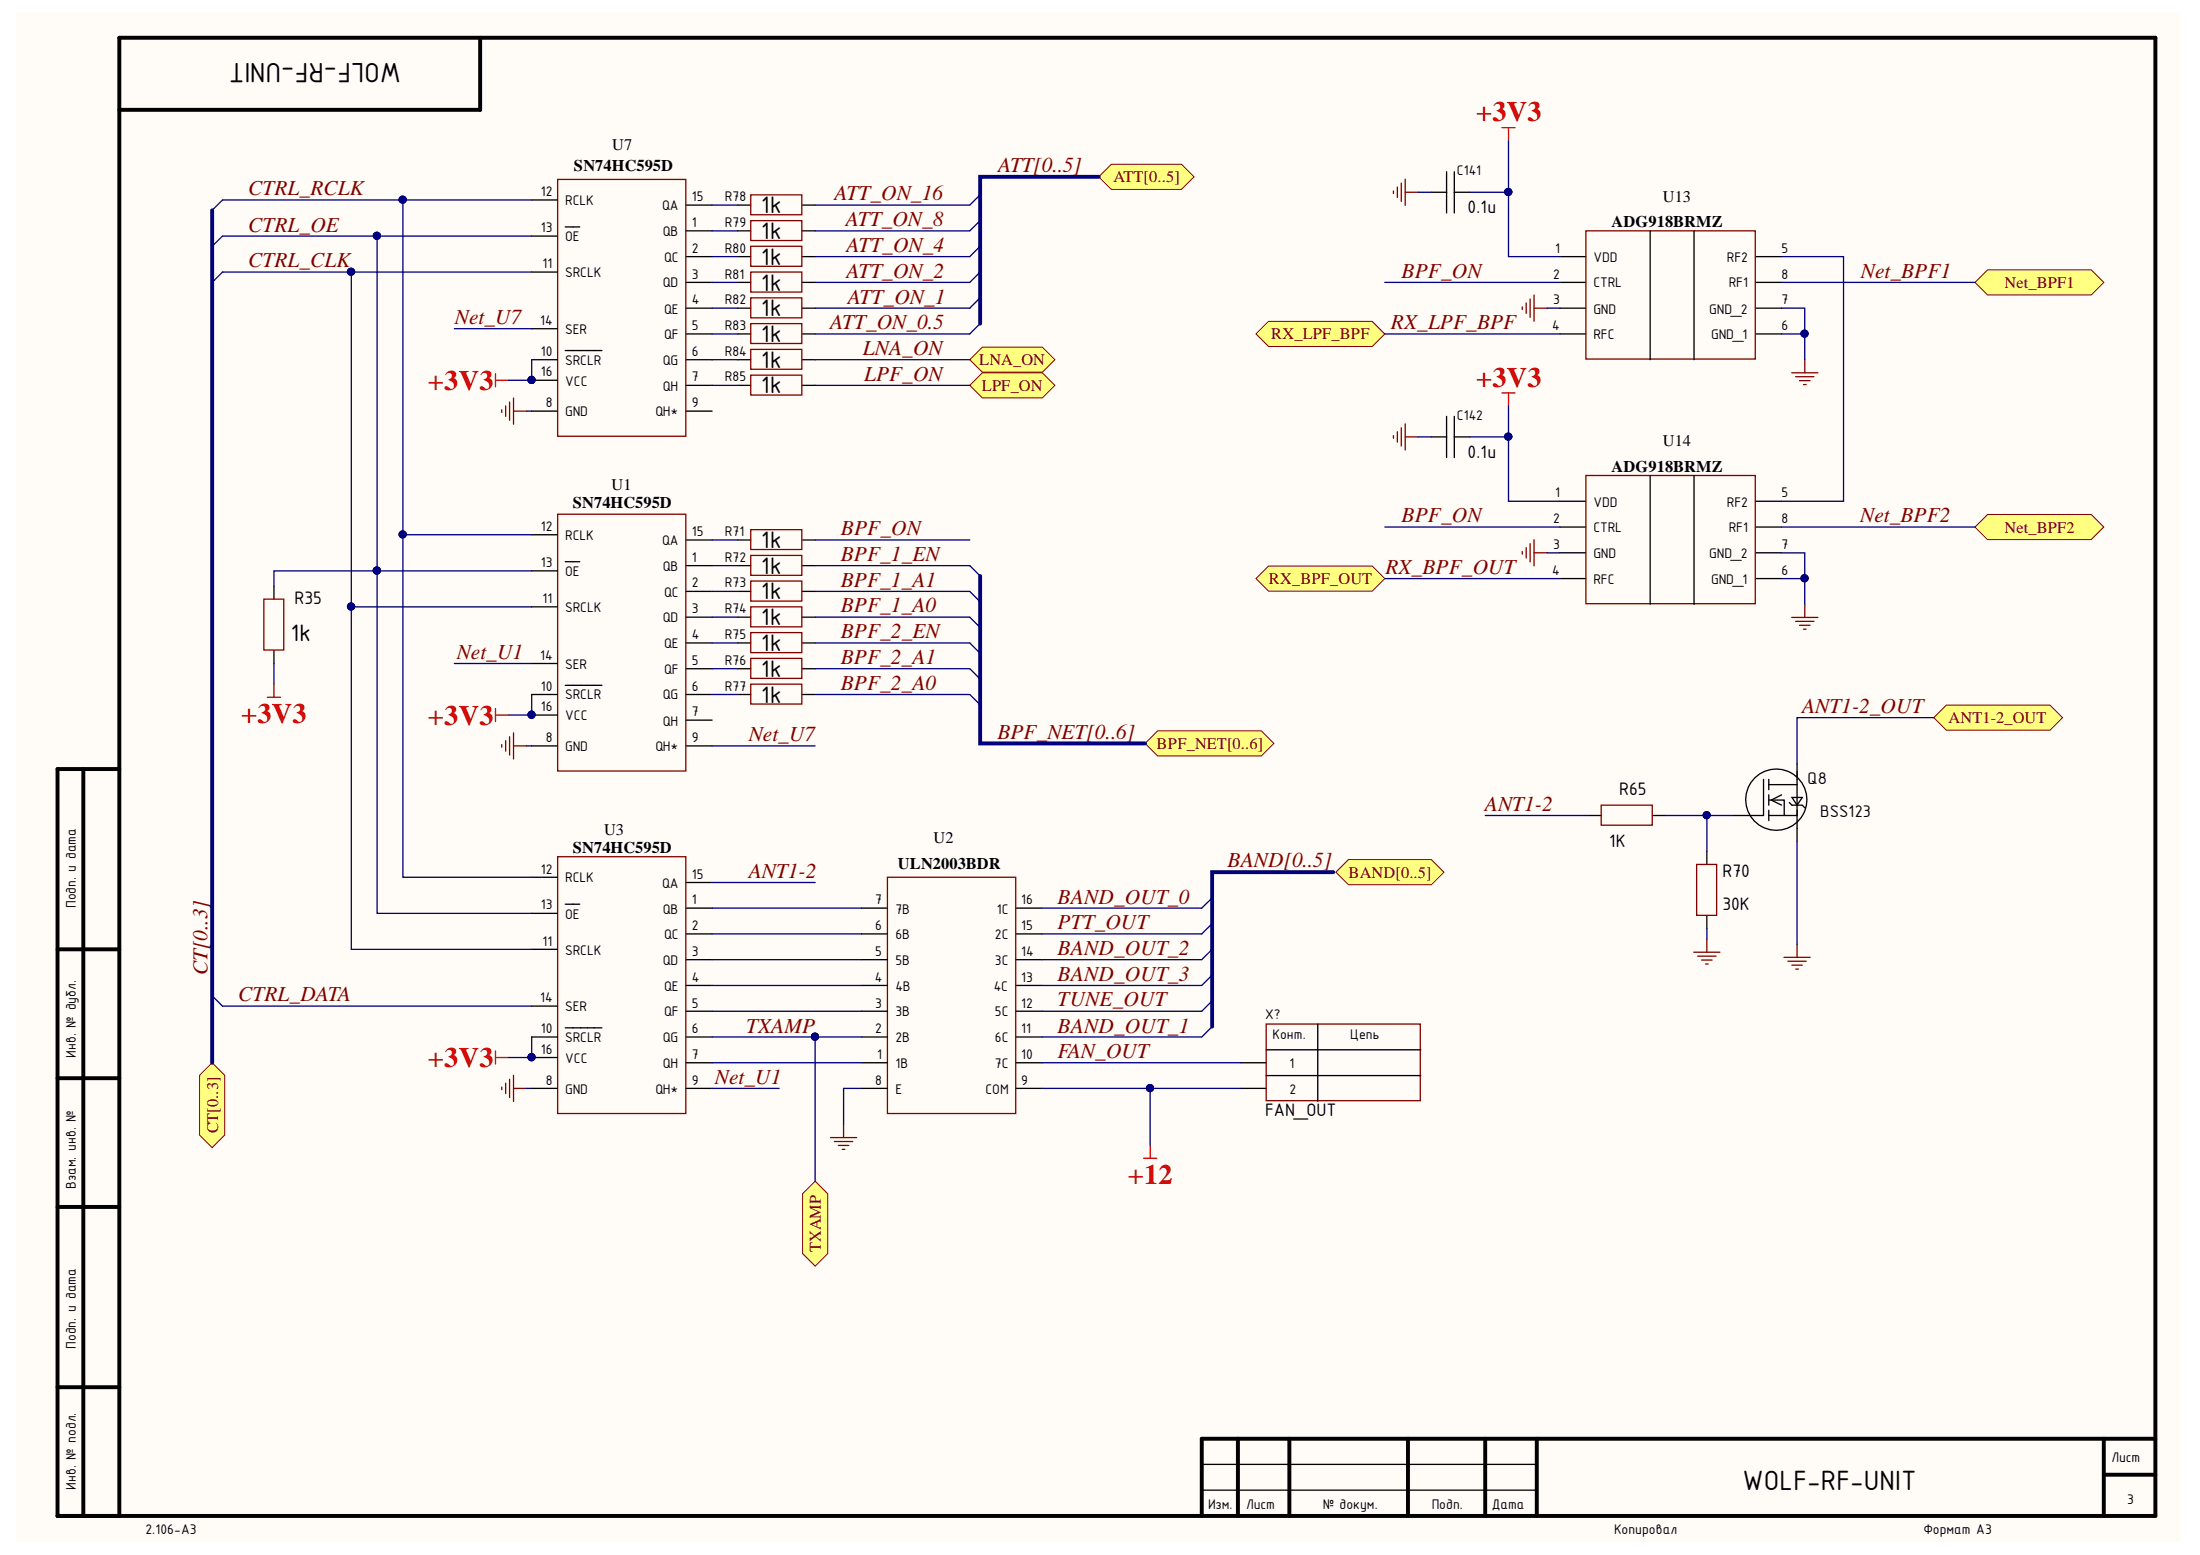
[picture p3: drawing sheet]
<svg xmlns="http://www.w3.org/2000/svg" width="297mm" height="210mm" viewBox="0 0 297 210" stroke-linecap="round" stroke-linejoin="round" font-family="sans-serif">
<path d="M2.2 1.6h292.2v206.4h-292.2z" fill="#fffcf8"/>
<g fill="none" stroke="#000" stroke-width=".53">
<path d="M64.8 5.1v9.7h-48.7M11.2 103.8v100.8M16.1 103.8h-8.3v100.8h283.2v-199.5h-274.9v199.5M7.8 128.1h8.3M7.8 145.5h8.3M7.8 162.9h8.3M7.8 187.3h8.3M167.1 194.2v10.4M174.1 194.2v10.4M190.1 194.2v10.4M200.5 194.2v10.4M207.5 194.2v10.4"/>
<path d="M284.1 194.2v10.4M284.1 199.1h6.9M291 194.2h-128.7v10.4"/>
</g>
<g fill="none" stroke="#000" stroke-width=".18">
<path d="M210.6 34.6h3.5M210.6 38.1h3.5M222.8 31.2v17.4M228.7 31.2v17.4M237.1 34.6h3.4M237.1 38.1h3.4M210.6 41.6h3.5M210.6 45.1h3.5M237.1 41.6h3.4M237.1 45.1h3.4M210.6 67.7h3.5M210.6 71.1h3.5"/>
<path d="M210.6 74.6h3.5M210.6 78.1h3.5M222.8 64.2v17.4M228.7 64.2v17.4M237.1 67.7h3.4M237.1 71.1h3.4M237.1 74.6h3.4M237.1 78.1h3.4M162.3 197.7h45.2M162.3 201.2h45.2"/>
</g>
<g fill="none" stroke="#800000" stroke-width=".18">
<path d="M188.1 25.8v.3M188.7 25.2v1.5M189.2 24.7v2.5M189.7 24.2v3.5M189.7 26h1.8M207.1 39.8v3.6M214.1 31.2h22.9v17.3h-22.9zM205.5 41.4v.4M206.1 40.9v1.4M206.6 40.4v2.4M207.1 41.6h1.8M241.9 50.3h3.5"/>
<path d="M242.4 50.9h2.5M243 51.4h1.4M243.5 51.9h.4M243.7 48.6v1.7M214.1 64.2h22.9v17.3h-22.9zM241.9 83.3h3.5M242.4 83.9h2.5M243 84.4h1.4M243.5 84.9h.4M243.7 81.6v1.7"/>
</g>
<path d="M202.8 17.2h1.8M203.7 17.2v1.8" fill="none" stroke="#f00" stroke-width=".18"/>
<path d="M169.6 45.1l1.7-1.7h14l1.7 1.7-1.7 1.7h-14z" fill-rule="evenodd" fill="#ffff80" stroke="#800000" stroke-width=".14"/>
<path d="M193.2 26h2.1M195.3 23.2v5.5M196.4 23.2v5.5M196.4 26h2" fill="none" stroke="#000" stroke-width=".18"/>
<path d="M202.8 53h1.8M203.7 53v1.8" fill="none" stroke="#f00" stroke-width=".18"/>
<path d="M188.1 58.8v.4M188.7 58.3v1.4M189.2 57.7v2.5M189.7 57.2v3.5M189.7 59h1.8M205.5 74.4v.4M206.1 73.9v1.4M206.6 73.4v2.5M207.1 72.9v3.5M207.1 74.6h1.8" fill="none" stroke="#800000" stroke-width=".18"/>
<path d="M169.6 78.1l1.7-1.7h14l1.7 1.7-1.7 1.7h-14z" fill-rule="evenodd" fill="#ffff80" stroke="#800000" stroke-width=".14"/>
<path d="M193.2 59h2.1M195.3 56.2v5.6M196.4 56.2v5.6M196.4 59h2" fill="none" stroke="#000" stroke-width=".18"/>
<g fill="#ffff80" stroke="#800000" stroke-width=".14">
<path d="M266.7 38.1l1.7-1.7h14l1.7 1.7-1.7 1.7h-14z" fill-rule="evenodd"/>
<path d="M266.7 71.1l1.7-1.7h14l1.7 1.7-1.7 1.7h-14z" fill-rule="evenodd"/>
</g>
<g fill="none" stroke="#000" stroke-width=".18">
<path d="M71.8 36.7h3.5M71.8 27h3.5M71.8 31.9h3.5M76.3 30.6h2M92.7 27.7h3.4M92.7 31.2h3.4M92.7 34.6h3.4M92.7 38.1h3.4M99.6 27.7h1.8M99.6 31.2h1.8M99.6 34.6h1.8M99.6 38.1h1.8"/>
<path d="M108.3 27.7h1.8M108.3 31.2h1.8M108.3 34.6h1.8M108.3 38.1h1.8M71.8 51.3h3.5M71.8 55.5h3.5M71.8 48.6h3.5M71.8 44.4h3.5M76.3 47.3h5M92.7 55.5h3.4M92.7 45.1h3.4M92.7 41.6h3.4"/>
<path d="M92.7 48.6h3.4M92.7 52h3.4M99.6 45.1h1.8M99.6 41.6h1.8M99.6 48.6h1.8M99.6 52h1.8M108.3 45.1h1.8M108.3 41.6h1.8M108.3 48.6h1.8M108.3 52h1.8M37 79.1v1.8M71.8 72.2h3.5"/>
<path d="M71.8 77.1h3.5M76.3 75.8h2M92.7 72.9h3.4M92.7 76.4h3.4M92.7 79.8h3.4M99.6 72.9h1.8M99.6 76.4h1.8M99.6 79.8h1.8M108.3 72.9h1.8M108.3 76.4h1.8M108.3 79.8h1.8M37 87.8v1.8"/>
<path d="M71.8 96.5h3.5M71.8 93.7h3.5M71.8 81.9h3.5M71.8 89.6h3.5M76.3 92.5h5M92.7 90.3h3.4M92.7 83.3h3.4M92.7 86.8h3.4M92.7 93.7h3.4M92.7 97.2h3.4M99.6 90.3h1.8M99.6 83.3h1.8"/>
<path d="M99.6 86.8h1.8M99.6 93.7h1.8M108.3 90.3h1.8M108.3 83.3h1.8M108.3 86.8h1.8M108.3 93.7h1.8M71.8 100.7h3.5M71.8 118.4h3.5M92.7 100.7h3.4M92.7 119.1h3.4M71.8 140h3.5M71.8 128.1h3.5"/>
<path d="M71.8 135.8h3.5M71.8 123.3h3.5M76.3 138.7h5M76.3 122.1h2M92.7 136.5h3.4M92.7 122.6h3.4M92.7 126.1h3.4M92.7 129.5h3.4M92.7 133h3.4M92.7 140h3.4M116.3 136.5h3.5M116.3 122.6h3.5"/>
<path d="M116.3 126.1h3.5M116.3 129.5h3.5M116.3 133h3.5M116.3 140h3.5M137.2 136.5h3.5M137.2 122.6h3.5M137.2 126.1h3.5M137.2 129.5h3.5M137.2 133h3.5M137.2 140h3.5M177.9 138.2v10.5M71.8 142.8h3.5"/>
<path d="M71.8 146.9h3.5M92.7 146.9h3.4M92.7 143.5h3.4M116.3 146.9h3.5M116.3 143.5h3.5M137.2 146.9h3.5M137.2 143.5h3.5M167.5 146.9h3.5M167.5 143.5h3.5M171 141.7h20.8M171 145.2h20.8"/>
</g>
<g fill="none" stroke="#800000" stroke-width=".18">
<path d="M75.3 24.2h17.3v34.7h-17.3zM101.4 26.3h6.9v2.7h-6.9zM101.4 29.8h6.9v2.7h-6.9zM101.4 33.2h6.9v2.7h-6.9zM101.4 36.7h6.9v2.7h-6.9zM67.7 55.3v.4M68.3 54.8v1.4M68.8 54.3v2.4M69.3 53.7v3.6M69.3 55.5h1.8M101.4 40.2h6.9v2.7h-6.9zM101.4 43.7h6.9v2.7h-6.9z"/>
<path d="M101.4 47.2h6.9v2.6h-6.9zM101.4 50.6h6.9v2.7h-6.9zM75.3 69.4h17.3v34.7h-17.3zM101.4 71.5h6.9v2.7h-6.9zM101.4 75h6.9v2.7h-6.9zM101.4 78.4h6.9v2.7h-6.9zM35.6 80.9h2.7v6.8h-2.7zM68.3 100v1.4M68.8 99.5v2.4M69.3 98.9v3.6M101.4 81.9h6.9v2.7h-6.9zM101.4 85.4h6.9v2.7h-6.9z"/>
<path d="M101.4 88.9h6.9v2.7h-6.9zM101.4 92.4h6.9v2.6h-6.9zM67.7 100.5v.4M69.3 100.7h1.8M75.3 115.6h17.3v34.7h-17.3zM119.8 118.4h17.3v31.9h-17.3zM171 138.2h20.8v10.4h-20.8zM67.7 146.7v.4M68.3 146.2v1.4M68.8 145.7v2.5M69.3 145.2v3.5M69.3 146.9h1.8"/>
<path d="M112.1 153.6h3.6M112.7 154.1h2.4M113.2 154.6h1.4M113.7 155.1h.4M113.9 151.8v1.8"/>
</g>
<g fill="#000080" stroke="#000080" stroke-width=".14">
<circle cx="71.8" cy="51.3" r=".49"/>
<circle cx="71.8" cy="96.5" r=".49"/>
<circle cx="71.8" cy="142.7" r=".49"/>
<circle cx="110" cy="139.9" r=".49"/>
</g>
<path d="M66.9 50.4v1.8M66.9 51.3h1.8M36.1 94.1h1.8M37 92.4v1.7M66.9 95.6v1.8M66.9 96.5h1.8M66.9 141.9v1.7M66.9 142.8h1.8M154.4 156.3h1.8M155.3 154.6v1.7" fill="none" stroke="#f00" stroke-width=".18"/>
<path d="M130.9 76.4l1.4 1.3M130.9 79.8l1.4 1.4M130.9 83.3l1.4 1.4M130.9 86.8l1.4 1.4M130.9 90.3l1.4 1.4M130.9 93.7l1.4 1.4" fill="none" stroke="#000080" stroke-width=".18"/>
<path d="M154.6 100.4l1.7-1.7h14l1.7 1.7-1.7 1.6h-14z" fill-rule="evenodd" fill="#ffff80" stroke="#800000" stroke-width=".14"/>
<g fill="none" stroke="#000" stroke-width=".18">
<path d="M214.5 110.1h1.7M223.2 110.1h1.7M230.5 114.9v1.8M238.1 105.2v4.9h-4.2M238.8 108h2.1v2.1M238.8 110.1h3.8M238.8 105.2v1.4M238.8 107.3v1.4M238.8 109.4v1.4M238.8 105.9h3.8M240.5 107.3l-1.3 .7 1.3 .7M241.6 108.3l.3 .4h1.4l.4 .3"/>
<path d="M241.9 107.6h1.4l-.7 1.1zM242.6 103.1v10.5M243.5 109.9a4.1 4.1 0 0 0-3.5-6.1 4.1 4.1 0 0 0-4 5.8 4.1 4.1 0 0 0 6.9 1.1l.5-.7M230.5 123.6v1.8"/>
</g>
<path d="M216.2 108.7h6.9v2.7h-6.9zM229.1 116.7h2.7v6.9h-2.7zM228.7 128.5h3.5M229.2 129.1h2.5M229.7 129.6h1.5M230.3 130.1h.3M230.5 126.8v1.7M240.9 129.2h3.5M241.4 129.8h2.5M241.9 130.3h1.4M242.5 130.8h.3M242.6 127.5v1.7" fill="none" stroke="#800000" stroke-width=".18"/>
<g fill="#ffff80" stroke="#800000" stroke-width=".14">
<path d="M261.1 96.9l1.7-1.7h14l1.7 1.7-1.7 1.7h-14z" fill-rule="evenodd"/>
<path d="M130.9 52l1.7-1.7h8.1l1.7 1.7-1.7 1.7h-8.1z" fill-rule="evenodd"/>
<path d="M130.9 48.6l1.7-1.7h8.1l1.7 1.7-1.7 1.7h-8.1z" fill-rule="evenodd"/>
</g>
<path d="M132.3 36.7l-1.4 1.4M132.3 33.2l-1.4 1.4M132.3 29.8l-1.4 1.4M132.3 26.3l-1.4 1.4M132.3 43.7l-1.4 1.4M132.3 40.2l-1.4 1.4" fill="none" stroke="#000080" stroke-width=".18"/>
<path d="M148.3 23.9l1.7-1.7h9.5l1.7 1.7-1.7 1.7h-9.5z" fill-rule="evenodd" fill="#ffff80" stroke="#800000" stroke-width=".14"/>
<path d="M163.7 138.6l-1.4 1.4M163.7 135.1l-1.4 1.4M163.7 131.6l-1.4 1.4M163.7 128.1l-1.4 1.4M163.7 124.7l-1.4 1.4M163.7 121.2l-1.4 1.4" fill="none" stroke="#000080" stroke-width=".18"/>
<path d="M180.4 117.7l1.7-1.7h11.2l1.7 1.7-1.7 1.7h-11.2z" fill-rule="evenodd" fill="#ffff80" stroke="#800000" stroke-width=".14"/>
<path d="M30 36.7l-1.4 1.4M30 31.9l-1.4 1.3M30 27l-1.4 1.4M28.6 134.4l1.4 1.4" fill="none" stroke="#000080" stroke-width=".18"/>
<path d="M108.4 161.1l1.7-1.7 1.7 1.7v8.1l-1.7 1.7-1.7-1.7z" fill-rule="evenodd" fill="#ffff80" stroke="#800000" stroke-width=".14"/>
<g fill="none" stroke="#000080" stroke-width=".18">
<path d="M203.7 19v15.6h6.9M30 36.7h17.4M30 31.9h20.9M30 27h24.4M71.8 27h-17.4v45.2M71.8 36.7h-24.4v45.2h24.4M71.8 31.9h-20.9v45.2h20.9M96.1 38.1h3.5M96.1 27.7h3.5M96.1 31.2h3.5M96.1 34.6h3.5M110.1 38.1h20.8"/>
<path d="M110.1 27.7h20.8M110.1 31.2h20.8M110.1 34.6h20.8M187 38.1h23.6M191.5 26h1.7M198.4 26h5.3M240.5 34.6h8.4v33.1h-8.4M240.5 38.1h26.2M61.3 44.4h10.5M71.1 55.5h.7M71.8 48.6v2.7h-3.1M96.1 41.6h3.5"/>
<path d="M96.1 45.1h3.5M96.1 48.6h3.5M96.1 52h3.5M110.1 41.6h20.8M110.1 45.1h20.8M110.1 48.6h20.8M110.1 52h20.8M187 45.1h23.6M191.5 59h1.7M198.4 59h5.3M203.7 54.8v12.9h6.9M208.9 41.6h1.7"/>
<path d="M240.5 41.6h3.2v3.5h-3.2M243.7 45.1v3.5M37 79.1v-2h13.9v46.2h20.9M71.8 72.2h-17.4v46.2h17.4M96.1 72.9h3.5M96.1 76.4h3.5M96.1 79.8h3.5M110.1 72.9h20.8M110.1 76.4h20.8M110.1 79.8h20.8M187 71.1h23.6M187 78.1h23.6"/>
<path d="M208.9 74.6h1.7M240.5 74.6h3.2v3.5h-3.2M240.5 71.1h26.2M243.7 78.1v3.5M37 89.6v2.8M47.4 81.9v46.2h24.4M61.3 89.6h10.5M71.8 93.7v2.8h-3.1M96.1 83.3h3.5M96.1 86.8h3.5M96.1 90.3h3.5M96.1 93.7h3.5"/>
<path d="M110.1 83.3h20.8M110.1 86.8h20.8M110.1 90.3h20.8M110.1 93.7h20.8M261.1 96.9h-18.5v6.2M71.1 100.7h.7M96.1 100.7h14M96.1 119.1h14M200.5 110.1h14M224.9 110.1h9M230.5 110.1v4.8M242.6 113.6v13.9"/>
<path d="M30 135.8h41.8M71.8 140v2.8h-3.1M96.1 140h20.2M96.1 136.5h20.2M96.1 133h20.2M96.1 129.5h20.2M96.1 126.1h20.2M96.1 122.6h20.2M110.1 140v19.4M140.7 122.6h21.6M140.7 136.5h21.6M140.7 133h21.6"/>
<path d="M140.7 129.5h21.6M140.7 126.1h21.6M140.7 140h21.6M230.5 125.4v1.4M71.1 146.9h.7M96.1 146.9h9.1M96.1 143.5h20.2M116.3 146.9h-2.4v4.9M140.7 143.5h26.8M140.7 146.9h26.8M155.3 146.9v7.7"/>
</g>
<g fill="#000080" stroke="#000080" stroke-width=".14">
<circle cx="243.6" cy="45" r=".49"/>
<circle cx="243.6" cy="78.1" r=".49"/>
<circle cx="203.6" cy="25.9" r=".49"/>
<circle cx="203.6" cy="58.9" r=".49"/>
<circle cx="71.8" cy="142.7" r=".49"/>
<circle cx="71.8" cy="96.5" r=".49"/>
<circle cx="71.8" cy="51.3" r=".49"/>
<circle cx="54.4" cy="72.1" r=".49"/>
<circle cx="54.4" cy="27" r=".49"/>
<circle cx="50.9" cy="77" r=".49"/>
<circle cx="47.4" cy="81.9" r=".49"/>
<circle cx="47.4" cy="36.7" r=".49"/>
<circle cx="50.9" cy="31.8" r=".49"/>
<circle cx="110" cy="139.9" r=".49"/>
<circle cx="155.3" cy="146.9" r=".49"/>
<circle cx="230.4" cy="110" r=".49"/>
</g>
<path d="M28.6 28.4v115.1M148.3 23.9h-16v19.8M132.3 77.7v22.7h22.3M180 117.7h-16.3v20.9" fill="none" stroke="#000080" stroke-width=".53"/>
<text font-size="11.3" fill="#800000" x="29.4" y="151.4">2</text>
<g font-size="4.1">
<text x="54.1" y="8.5" transform="rotate(-180 54.1 8.5)">WOLF-RF-UNIT</text>
<text x="235.3" y="201.2">WOLF-RF-UNIT</text>
</g>
<g font-size="3.8" fill="#f00">
<text x="199.3" y="16.4">+3V3</text>
<text x="57.8" y="52.7">+3V3</text>
<text x="199.3" y="52.2">+3V3</text>
<text x="32.6" y="97.5">+3V3</text>
<text x="57.8" y="97.8">+3V3</text>
<text x="57.8" y="144">+3V3</text>
<text x="152.3" y="159.8">+12</text>
</g>
<g font-size="3.5">
<text x="102.8" y="28.7">1k</text>
<text x="102.8" y="32.3">1k</text>
<text x="102.8" y="35.8">1k</text>
<text x="102.8" y="39.2">1k</text>
<text x="102.8" y="42.7">1k</text>
<text x="102.8" y="46.1">1k</text>
<text x="102.8" y="49.6">1k</text>
<text x="102.8" y="53.1">1k</text>
<text x="102.8" y="74">1k</text>
<text x="102.8" y="77.4">1k</text>
<text x="102.8" y="80.9">1k</text>
<text x="39.3" y="86.6">1k</text>
<text x="102.8" y="84.4">1k</text>
<text x="102.8" y="87.9">1k</text>
<text x="102.8" y="91.4">1k</text>
<text x="102.8" y="94.8">1k</text>
</g>
<g font-size="2.9" fill="#800000">
<text x="134.8" y="23.2">ATT[0..5]</text>
<text x="33.5" y="26.4">CTRL_RCLK</text>
<text x="112.7" y="27">ATT_ON_16</text>
<text x="33.5" y="31.3">CTRL_OE</text>
<text x="114.2" y="30.5">ATT_ON_8</text>
<text x="114.3" y="34.1">ATT_ON_4</text>
<text x="33.5" y="36.1">CTRL_CLK</text>
<text x="114.3" y="37.5">ATT_ON_2</text>
<text x="114.5" y="41">ATT_ON_1</text>
<text x="189.2" y="37.5">BPF_ON</text>
<text x="251.3" y="37.5">Net_BPF1</text>
<text x="61.4" y="43.8">Net_U7</text>
<text x="112.1" y="44.5">ATT_ON_0.5</text>
<text x="116.5" y="47.9">LNA_ON</text>
<text x="187.8" y="44.5">RX_LPF_BPF</text>
<text x="116.7" y="51.4">LPF_ON</text>
<text x="189.2" y="70.5">BPF_ON</text>
<text x="251.2" y="70.5">Net_BPF2</text>
<text x="113.5" y="72.3">BPF_ON</text>
<text x="113.5" y="75.7">BPF_1_EN</text>
<text x="187" y="77.5">RX_BPF_OUT</text>
<text x="113.5" y="79.2">BPF_1_A1</text>
<text x="113.5" y="82.7">BPF_1_A0</text>
<text x="61.7" y="88.9">Net_U1</text>
<text x="113.5" y="86.1">BPF_2_EN</text>
<text x="113.5" y="89.7">BPF_2_A1</text>
<text x="113.5" y="93.1">BPF_2_A0</text>
<text x="101.1" y="100.1">Net_U7</text>
<text x="134.7" y="99.7">BPF_NET[0..6]</text>
<text x="243.3" y="96.3">ANT1-2_OUT</text>
<text x="200.5" y="109.5">ANT1-2</text>
<text x="101.1" y="118.5">ANT1-2</text>
<text x="165.7" y="117.1">BAND[0..5]</text>
<text x="142.8" y="122">BAND_OUT_0</text>
<text x="142.8" y="125.4">PTT_OUT</text>
<text x="28" y="131.6" transform="rotate(-90 28 131.6)">CT[0..3]</text>
<text x="142.8" y="128.9">BAND_OUT_2</text>
<text x="32.1" y="135.2">CTRL_DATA</text>
<text x="142.8" y="132.4">BAND_OUT_3</text>
<text x="142.8" y="135.8">TUNE_OUT</text>
<text x="100.8" y="139.4">TXAMP</text>
<text x="142.8" y="139.4">BAND_OUT_1</text>
<text x="142.8" y="142.9">FAN_OUT</text>
<text x="96.5" y="146.3">Net_U1</text>
</g>
<g font-size="2.6">
<text x="198.1" y="28.7">0.1u</text>
<text x="198.1" y="61.8">0.1u</text>
<text x="39.8" y="81.6">R35</text>
<text x="218.6" y="107.3">R65</text>
<text x="217.2" y="114.3">1K</text>
<text x="232.6" y="118.4">R70</text>
<text x="232.6" y="122.9">30K</text>
<text x="170.8" y="150.6">FAN_OUT</text>
</g>
<g font-size="2.3">
<text x="244.1" y="105.8">Q8</text>
<text x="245.8" y="110.3">BSS123</text>
</g>
<g font-size="2.2">
<text x="77.5" y="23.1">SN74HC595D</text>
<text x="82.7" y="20.3">U7</text>
<text x="224.5" y="27.2">U13</text>
<text x="217.6" y="30.7">ADG918BRMZ</text>
<text x="217.6" y="63.7">ADG918BRMZ</text>
<text x="224.5" y="60.3">U14</text>
<text x="77.3" y="68.6">SN74HC595D</text>
<text x="82.6" y="66.2">U1</text>
<text x="81.6" y="112.8">U3</text>
<text x="126.1" y="113.8">U2</text>
<text x="77.3" y="115.1">SN74HC595D</text>
<text x="121.2" y="117.2">ULN2003BDR</text>
</g>
<g font-size="2.2" fill="#800000">
<text x="150.3" y="24.6">ATT[0..5]</text>
<text x="270.6" y="38.9">Net_BPF1</text>
<text x="171.6" y="45.8">RX_LPF_BPF</text>
<text x="132.2" y="49.3">LNA_ON</text>
<text x="132.6" y="52.7">LPF_ON</text>
<text x="270.6" y="71.9">Net_BPF2</text>
<text x="171.3" y="78.9">RX_BPF_OUT</text>
<text x="156.2" y="101.1">BPF_NET[0..6]</text>
<text x="263.1" y="97.6">ANT1-2_OUT</text>
<text x="182.1" y="118.5">BAND[0..5]</text>
<text x="29.4" y="153" transform="rotate(-90 29.4 153)">CT[0..3]</text>
<text x="110.8" y="169.1" transform="rotate(-90 110.8 169.1)">TXAMP</text>
</g>
<g font-size="2">
<text x="196.7" y="23.7">C141</text>
<text x="73" y="26.5">12</text>
<text x="76.3" y="27.7">RCLK</text>
<text x="89.4" y="28.4">QA</text>
<text x="93.4" y="27.1">15</text>
<text x="97.9" y="27.1">R78</text>
<text x="73" y="31.4">13</text>
<text x="76.3" y="32.5">OE</text>
<text x="89.5" y="31.9">QB</text>
<text x="89.7" y="35.3">QC</text>
<text x="93.4" y="30.7">1</text>
<text x="93.4" y="34.1">2</text>
<text x="97.9" y="30.7">R79</text>
<text x="97.9" y="34.1">R80</text>
<text x="210" y="34.1">1</text>
<text x="215.1" y="35.3">VDD</text>
<text x="233.2" y="35.3">RF2</text>
<text x="240.5" y="34.1">5</text>
<text x="73.3" y="36.2">11</text>
<text x="76.3" y="37.4">SRCLK</text>
<text x="89.5" y="38.8">QD</text>
<text x="93.4" y="37.6">3</text>
<text x="93.4" y="41.1">4</text>
<text x="97.9" y="37.6">R81</text>
<text x="97.9" y="41.1">R82</text>
<text x="209.7" y="37.6">2</text>
<text x="209.7" y="41.1">3</text>
<text x="215.1" y="38.8">CTRL</text>
<text x="233.4" y="38.8">RF1</text>
<text x="240.5" y="41.1">7</text>
<text x="240.5" y="37.6">8</text>
<text x="72.9" y="43.9">14</text>
<text x="76.3" y="45.1">SER</text>
<text x="89.7" y="45.8">QF</text>
<text x="89.7" y="42.3">QE</text>
<text x="93.4" y="44.5">5</text>
<text x="97.9" y="44.5">R83</text>
<text x="209.5" y="44.5">4</text>
<text x="215.1" y="42.3">GND</text>
<text x="215.1" y="45.8">RFC</text>
<text x="230.8" y="42.3">GND_2</text>
<text x="231" y="45.8">GND_1</text>
<text x="240.5" y="44.5">6</text>
<text x="73" y="50.8">16</text>
<text x="73" y="48">10</text>
<text x="76.3" y="52.1">VCC</text>
<text x="76.3" y="49.3">SRCLR</text>
<text x="89.5" y="49.3">QG</text>
<text x="89.5" y="52.7">QH</text>
<text x="93.4" y="48">6</text>
<text x="93.4" y="51.5">7</text>
<text x="97.9" y="48">R84</text>
<text x="97.9" y="51.5">R85</text>
<text x="73.7" y="54.9">8</text>
<text x="76.3" y="56.2">GND</text>
<text x="88.5" y="56.2">QH*</text>
<text x="93.4" y="54.9">9</text>
<text x="196.7" y="56.7">C142</text>
<text x="73" y="71.7">12</text>
<text x="209.7" y="70.7">2</text>
<text x="210" y="67.1">1</text>
<text x="215.1" y="68.4">VDD</text>
<text x="215.1" y="71.8">CTRL</text>
<text x="233.2" y="68.4">RF2</text>
<text x="233.4" y="71.8">RF1</text>
<text x="240.5" y="67.1">5</text>
<text x="240.5" y="70.7">8</text>
<text x="73" y="76.5">13</text>
<text x="76.3" y="72.9">RCLK</text>
<text x="76.3" y="77.8">OE</text>
<text x="89.4" y="73.6">QA</text>
<text x="89.5" y="77.1">QB</text>
<text x="93.4" y="72.4">15</text>
<text x="93.4" y="75.8">1</text>
<text x="97.9" y="72.4">R71</text>
<text x="97.9" y="75.8">R72</text>
<text x="209.5" y="77.6">4</text>
<text x="209.7" y="74.1">3</text>
<text x="215.1" y="75.3">GND</text>
<text x="230.8" y="75.3">GND_2</text>
<text x="240.5" y="77.6">6</text>
<text x="240.5" y="74.1">7</text>
<text x="73.3" y="81.4">11</text>
<text x="76.3" y="82.7">SRCLK</text>
<text x="89.7" y="80.6">QC</text>
<text x="93.4" y="79.3">2</text>
<text x="93.4" y="82.8">3</text>
<text x="97.9" y="79.3">R73</text>
<text x="97.9" y="82.8">R74</text>
<text x="215.1" y="78.8">RFC</text>
<text x="231" y="78.8">GND_1</text>
<text x="72.9" y="89.1">14</text>
<text x="89.5" y="84">QD</text>
<text x="89.7" y="87.5">QE</text>
<text x="93.4" y="89.8">5</text>
<text x="93.4" y="86.3">4</text>
<text x="97.9" y="86.3">R75</text>
<text x="97.9" y="89.8">R76</text>
<text x="73" y="93.2">10</text>
<text x="76.3" y="90.3">SER</text>
<text x="76.3" y="94.4">SRCLR</text>
<text x="89.5" y="94.4">QG</text>
<text x="89.7" y="91">QF</text>
<text x="93.4" y="93.2">6</text>
<text x="97.9" y="93.2">R77</text>
<text x="73" y="96">16</text>
<text x="73.7" y="100.2">8</text>
<text x="76.3" y="97.2">VCC</text>
<text x="76.3" y="101.4">GND</text>
<text x="88.5" y="101.4">QH*</text>
<text x="89.5" y="98">QH</text>
<text x="93.4" y="100.2">9</text>
<text x="93.4" y="96.7">7</text>
<text x="73" y="117.9">12</text>
<text x="76.3" y="119.1">RCLK</text>
<text x="89.4" y="119.9">QA</text>
<text x="93.4" y="118.6">15</text>
<text x="10.2" y="122.6" transform="rotate(-90 10.2 122.6)">Подп. и дата</text>
<text x="73" y="122.7">13</text>
<text x="76.3" y="124">OE</text>
<text x="89.5" y="123.3">QB</text>
<text x="93.4" y="122.1">1</text>
<text x="93.4" y="125.5">2</text>
<text x="118.2" y="122.1">7</text>
<text x="118.2" y="125.5">6</text>
<text x="120.9" y="123.3">7B</text>
<text x="134.6" y="123.3">1C</text>
<text x="137.9" y="125.5">15</text>
<text x="137.9" y="122.1">16</text>
<text x="73.3" y="127.6">11</text>
<text x="76.3" y="128.9">SRCLK</text>
<text x="89.5" y="130.3">QD</text>
<text x="89.7" y="126.8">QC</text>
<text x="93.4" y="129">3</text>
<text x="118.2" y="129">5</text>
<text x="120.9" y="126.8">6B</text>
<text x="120.9" y="130.3">5B</text>
<text x="134.3" y="126.8">2C</text>
<text x="134.3" y="130.3">3C</text>
<text x="137.9" y="129">14</text>
<text x="72.9" y="135.2">14</text>
<text x="76.3" y="136.5">SER</text>
<text x="89.7" y="137.2">QF</text>
<text x="89.7" y="133.7">QE</text>
<text x="93.4" y="136">5</text>
<text x="93.4" y="132.5">4</text>
<text x="118.1" y="132.5">4</text>
<text x="118.2" y="136">3</text>
<text x="120.9" y="133.7">4B</text>
<text x="120.9" y="137.2">3B</text>
<text x="134.2" y="133.7">4C</text>
<text x="134.3" y="137.2">5C</text>
<text x="137.9" y="132.5">13</text>
<text x="137.9" y="136">12</text>
<text x="170.8" y="137.5">X?</text>
<text x="10.2" y="142.8" transform="rotate(-90 10.2 142.8)">Инв. № дубл.</text>
<text x="73" y="142.3">16</text>
<text x="73" y="139.5">10</text>
<text x="76.3" y="143.4">VCC</text>
<text x="76.3" y="140.7">SRCLR</text>
<text x="89.5" y="140.7">QG</text>
<text x="93.4" y="139.5">6</text>
<text x="93.4" y="142.9">7</text>
<text x="118.2" y="139.5">2</text>
<text x="118.4" y="142.9">1</text>
<text x="120.9" y="140.7">2B</text>
<text x="134.3" y="140.7">6C</text>
<text x="137.9" y="139.5">11</text>
<text x="137.9" y="142.9">10</text>
<text x="171.8" y="140.3">Конт.</text>
<text x="182.3" y="140.3">Цепь</text>
<text x="73.7" y="146.4">8</text>
<text x="76.3" y="147.7">GND</text>
<text x="88.5" y="147.7">QH*</text>
<text x="89.5" y="144.2">QH</text>
<text x="93.4" y="146.4">9</text>
<text x="118.2" y="146.4">8</text>
<text x="120.9" y="144.2">1B</text>
<text x="120.9" y="147.7">E</text>
<text x="133.1" y="147.7">COM</text>
<text x="134.3" y="144.2">7C</text>
<text x="137.9" y="146.4">9</text>
<text x="174.1" y="144.2">1</text>
<text x="174.1" y="147.7">2</text>
<text x="10.2" y="160.5" transform="rotate(-90 10.2 160.5)">Взам. инв. №</text>
<text x="10.2" y="182.1" transform="rotate(-90 10.2 182.1)">Подп. и дата</text>
<text x="285.1" y="197.4">Лист</text>
<text x="10.2" y="201.1" transform="rotate(-90 10.2 201.1)">Инв. № подл.</text>
<text x="163.1" y="203.6">Изм.</text>
<text x="168.3" y="203.6">Лист</text>
<text x="178.6" y="203.6">№ докум.</text>
<text x="193.3" y="203.6">Подп.</text>
<text x="201.4" y="203.6">Дата</text>
<text x="287.2" y="203">3</text>
<text x="19.6" y="207.1">2.106-A3</text>
<text x="217.9" y="207.1">Копировал</text>
<text x="259.7" y="207.1">Формат А3</text>
</g>
</svg>
